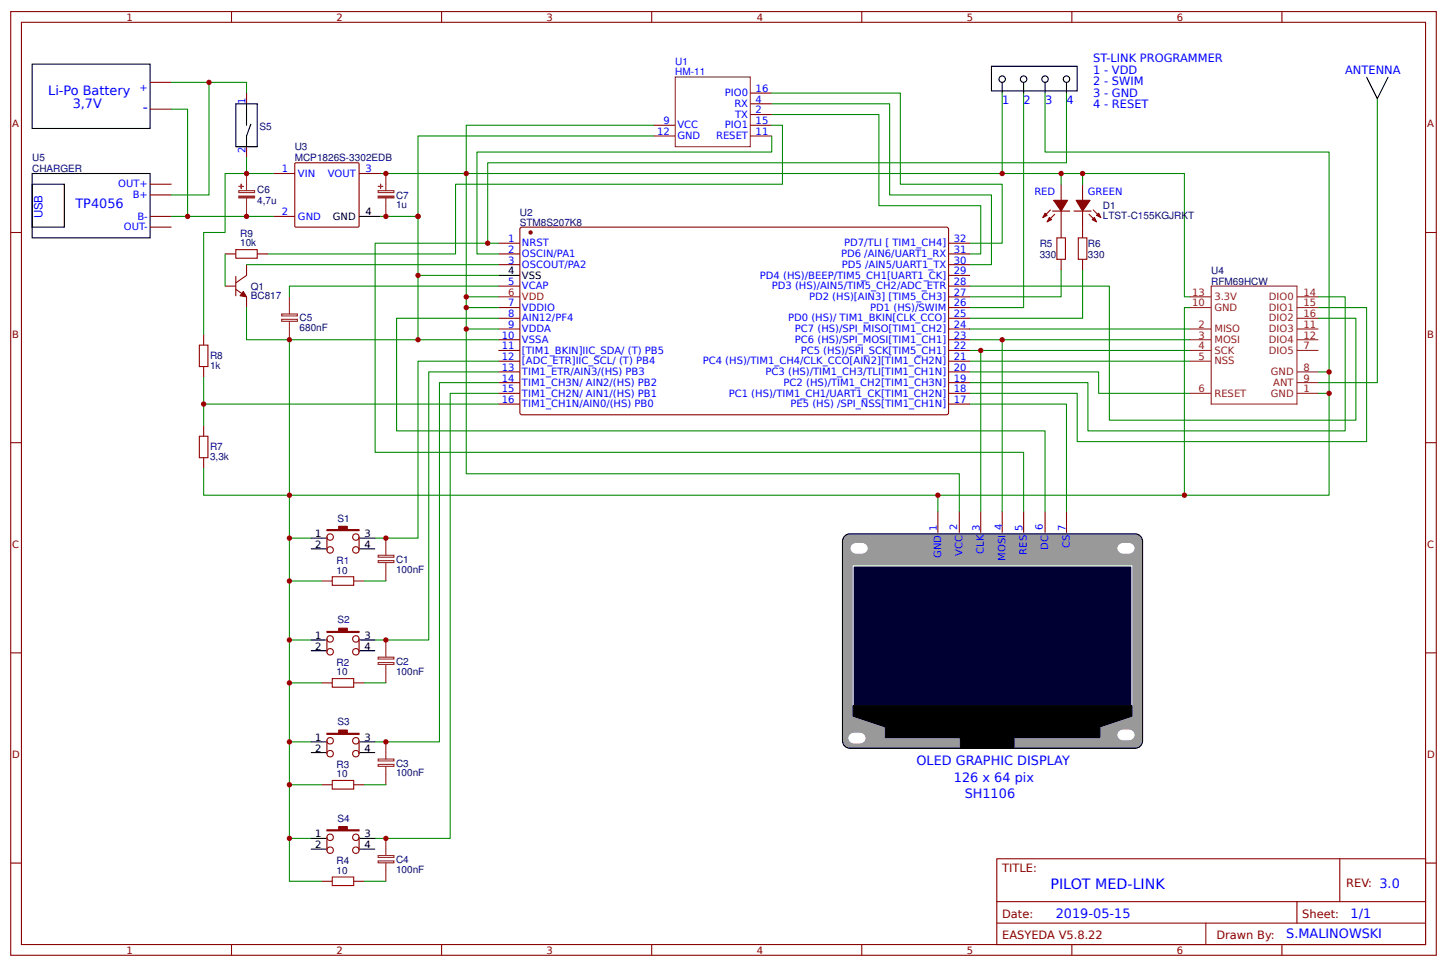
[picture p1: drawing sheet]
<svg xmlns="http://www.w3.org/2000/svg" width="357mm" height="238mm" viewBox="0 0 357 238" stroke-linecap="round" stroke-linejoin="round" font-family="sans-serif">
<g fill="none" stroke="#800" stroke-width=".26">
<path d="M2.6 2.9h351.9v232.8h-351.9zM5.3 5.5h346.6v227.5h-346.6zM57.1 2.9v2.6M109 2.9v2.6M160.9 2.9v2.6M212.7 2.9v2.6M264.6 2.9v2.6M316.4 2.9v2.6M2.6 57.4h2.7M128.6 56.1h105.3l.3 .5-.1 45.5-.5 .2h-105l-.3-.5v-45.2zM351.9 57.4h2.6M123 60h5.3"/>
<path d="M123 70.6h5.3M123 78.5h5.3M123 62.7h5.3M123 65.3h5.3M123 75.9h5.3M234.2 60h5.2M234.2 70.6h5.2M234.2 78.5h5.2M234.2 62.7h5.2M234.2 65.3h5.2M234.2 75.9h5.2M234.2 73.2h5.2"/>
<path d="M234.2 67.9h5.2M123 81.2h5.3M123 83.8h5.3M123 86.5h5.3M123 89.1h5.3M123 91.8h5.3M123 94.4h5.3M123 97h5.3M123 99.7h5.3M234.2 81.2h5.2M234.2 83.8h5.2M234.2 86.5h5.2"/>
<path d="M234.2 89.1h5.2M234.2 91.8h5.2M234.2 94.4h5.2M234.2 97h5.2M234.2 99.7h5.2M2.6 109.2h2.7M351.9 109.2h2.6M2.6 161.1h2.7M351.9 161.1h2.6M2.6 212.9h2.7M246.1 211.9h105.8v21.1h-105.8zM330.7 211.9v10.6"/>
<path d="M351.9 212.9h2.6M57.1 233v2.7M109 233v2.7M160.9 233v2.7M212.7 233v2.7M246.1 222.5h105.8M246.1 227.8h105.8M264.6 233v2.7M297.7 227.8v5.2M316.4 233v2.7M320.1 222.5v5.3"/>
</g>
<path d="M123 67.9h5.3" fill="none" stroke="#000" stroke-width=".26"/>
<path d="M123 73.2h5.3" fill="none" stroke="#f00" stroke-width=".26"/>
<circle cx="131" cy="57.4" r=".4" fill="#800" stroke="#800" stroke-width=".26"/>
<path d="M325.4 75.9h11.9v33.1h-71.4v-12h-26.5M325.4 73.2h6.7v33.1h-63.5v-11.9h-29.2M239.4 91.8h31.8v5.2h22.5M239.4 81.2h54.3M239.4 83.8h54.3M239.4 86.5h54.3M239.4 89.1h54.3" fill="none" stroke="#080" stroke-width=".26"/>
<path d="M208.5 132.3l.8-.5 .5-.1h70.4a1.85 1.85 0 0 1 1.8 1.9v49.2a1.85 1.85 0 0 1-1.8 1.8h-70.4a1.85 1.85 0 0 1-1.8-1.8v-49.2v-.5z" fill="#999" stroke="#000" stroke-width=".26"/>
<path d="M210.6 139.6h68.8v34.4h-68.8z" fill="#003" stroke="#fff" stroke-width=".26"/>
<path d="M210.6 174h68.8v2.7l-7.9 2.6v2.7h-53v-2.7l-7.9-2.6zM237.1 182h13.2v2.6h-13.2z" fill="#000" stroke="#000" stroke-width=".26"/>
<g fill="none" stroke="#800" stroke-width=".26">
<path d="M37 20.3h5.3M37 26.9h5.3M60.9 23v2.6M60.9 36.2v2.6M161.4 30.9h5.3M161.4 33.5h5.3M185.2 30.9h5.3M185.2 33.5h5.3M185.2 25.6h5.3M185.2 28.3h5.3M185.2 23h5.3M37 53.4h5.3"/>
<path d="M37 45.5h5.3M37 56h5.3M37 48.1h5.3M67.5 42.8h5.3M67.5 53.4h5.3M72.8 40.3l.2-.1h15.5l.1 .2v15.5l-.2 .1h-15.5l-.1-.2zM88.6 42.8h5.3M259.3 51.8l-1.9 1.9M259.8 52.1h4.3M260.3 52.9l-1.8 1.8M261.9 45.5v3.9M261.9 52.1v6.6"/>
<path d="M265.1 52.1h4.2M267.2 45.5v3.9M267.2 52.1v6.6M268.8 52.9l1.9 1.8M269.9 51.8l1.8 1.9M55.6 70.6h2.6M55.6 62.7h2.6M58.2 71.4l2.7 1.8v2.7M58.2 68.2v4.8M60.9 65.3v2.6l-2.7 1.9M63.5 62.7h2.6M261.9 64v2.6"/>
<path d="M267.2 64v2.6M50.3 82.5v2.6M50.3 90.4v2.7M50.3 105v2.6M50.3 112.9v2.7M80.7 132.5v3.2M88.6 132.5v3.2M231.5 126.2v5.2M236.8 126.2v5.2M242.1 126.2v5.2M247.4 126.2v5.2M252.7 126.2v5.2"/>
<path d="M258 126.2v5.2M263.3 126.2v5.2M79.4 143.4h2.6M80.7 157.6v3.2M87.3 143.4h2.7M88.6 157.6v3.2M79.4 168.5h2.6M87.3 168.5h2.7M79.4 193.6h2.6M80.7 182.8v3.1M87.3 193.6h2.7M88.6 182.8v3.1"/>
<path d="M79.4 217.4h2.6M80.7 206.6v3.2M87.3 217.4h2.7M88.6 206.6v3.2"/>
<circle cx="81.5" cy="132.5" r=".8"/>
<circle cx="81.5" cy="135.7" r=".8"/>
<circle cx="87.8" cy="135.7" r=".8"/>
<circle cx="87.8" cy="132.5" r=".8"/>
<circle cx="81.5" cy="157.6" r=".8"/>
<circle cx="87.8" cy="157.6" r=".8"/>
<circle cx="81.5" cy="160.8" r=".8"/>
<circle cx="87.8" cy="160.8" r=".8"/>
<circle cx="81.5" cy="182.8" r=".8"/>
<circle cx="81.5" cy="186" r=".8"/>
<circle cx="87.8" cy="182.8" r=".8"/>
<circle cx="87.8" cy="186" r=".8"/>
<circle cx="81.5" cy="206.6" r=".8"/>
<circle cx="81.5" cy="209.8" r=".8"/>
<circle cx="87.8" cy="206.6" r=".8"/>
<circle cx="87.8" cy="209.8" r=".8"/>
</g>
<g fill="#fff" stroke="#fff" stroke-width=".26">
<path d="M209.8 181.4a3.1 3.1 0 0 1 3.2-.2 1.18 1.18 0 0 1 .4 1.3 1.18 1.18 0 0 1-1.2 .8 2.35 2.35 0 0 1-2.4-.5 1.1 1.1 0 0 1 0-1.4z"/>
<path d="M210.3 134.6a3.1 3.1 0 0 1 3.2-.3 1.18 1.18 0 0 1 .5 1.4 1.18 1.18 0 0 1-1.3 .8 2.35 2.35 0 0 1-2.4-.5 1.1 1.1 0 0 1 0-1.4z"/>
<path d="M276.2 134.6a3.1 3.1 0 0 1 3.2-.3 1.18 1.18 0 0 1 .4 1.4 1.18 1.18 0 0 1-1.2 .8 2.35 2.35 0 0 1-2.4-.5 1.1 1.1 0 0 1 0-1.4z"/>
<path d="M276.2 180.6a3.1 3.1 0 0 1 3.2-.2 1.18 1.18 0 0 1 .4 1.3 1.18 1.18 0 0 1-1.2 .8 2.35 2.35 0 0 1-2.4-.5 1.1 1.1 0 0 1 0-1.4z"/>
</g>
<g fill="none" stroke="#080" stroke-width=".26">
<path d="M42.3 26.9h4v26.5M42.3 20.3h9.3M60.9 38.8v4h6.6M60.9 23v-2.7h-9.3v27.8h-9.3M161.4 30.9h-46.3v11.9h177.3v30.4h1.3M161.4 33.5h-58.2v19.9M190.5 28.3h26.5v22.4h25.1v12h-2.7M190.5 25.6h29.1v22.5h25.1v17.2h-5.3M190.5 23h31.7v22.5h25.2v14.5h-8M190.5 30.9h2.6v14.6h-80.7v17.2h-46.3M190.5 33.5v4h-72.8v25.2h5.3M247.4 23v19.8"/>
<path d="M252.7 23v52.9h-13.3M258 23v14.5h70.1v54.3M263.3 23v17.2h-142.9v19.8M340 24.3v70.1h-14.6M42.3 53.4h25.2M60.9 42.8h-5.3v14.6h-5.3v25.1M93.9 42.8h21.2v74.1h121.7v9.3M93.9 53.4h9.3v14.5M261.9 42.8v2.7M267.2 42.8v2.7M55.6 62.7v7.9M60.9 75.9v7.9h10.5"/>
<path d="M60.9 65.3h62.1M115.1 73.2h7.9M115.1 75.9h7.9M123 78.5h-25.1v27.8h160.1v19.9M123 60h-30.4v51.6h160.1v14.6M123 70.6h-51.6v2.6M123 67.9h-19.8v15.9h19.8M239.4 70.6h34.4v33.1h60.9v-25.2h-9.3M261.9 66.6v6.6h-22.5M267.2 66.6v11.9h-27.8M293.7 75.9h-1.3v46.3M50.3 99.7h72.7"/>
<path d="M50.3 93.1v11.9M103.2 83.8h-31.8v133.6h8M115.1 81.2h7.9M123 89.1h-19.8v43.7h-10.6M123 91.8h-17.2v66.1h-13.2M123 94.4h-14.5v88.6h-15.9M123 97h-11.9v109.9h-18.5M239.4 99.7h23.9v26.5M242.1 86.5v39.7M247.4 83.8v42.4M325.4 91.8h2.7v30.4h-96.6M325.4 97h2.7"/>
<path d="M50.3 115.6v6.6h181.2v4M71.4 132.8h5.3M71.4 143.4h8M71.4 157.9h5.3M90 143.4h5.2M71.4 168.5h8M90 168.5h5.2M71.4 183h5.3M71.4 193.6h8M90 193.6h5.2M71.4 206.9h5.3M90 217.4h5.2"/>
</g>
<path d="M260.9 58.7h2.1v5.3h-2.1zM266.2 58.7h2.1v5.3h-2.1zM58.2 61.6h5.3v2.1h-5.3zM49.2 85.1h2.1v5.3h-2.1zM49.2 107.6h2.1v5.3h-2.1zM82 142.3h5.3v2.1h-5.3zM82 167.4h5.3v2.1h-5.3zM82 192.6h5.3v2.1h-5.3zM82 216.4h5.3v2.1h-5.3z" fill="none" stroke="#a00000" stroke-width=".26"/>
<g fill="none" stroke="#8d2323" stroke-width=".26">
<path d="M58.9 47h3.9v.5h-3.9zM60.9 42.8v4.2M60.9 48.9v4.5M93.3 47h3.9v.5h-3.9zM95.2 42.8v4.2M95.2 48.9v4.5M69.5 78.8h3.9v.5h-3.9zM69.5 77.5h3.9v.4h-3.9zM71.4 73.2v4.3M71.4 79.3v4.5M293.7 73.2h5.3M293.7 75.9h5.3"/>
<path d="M299 70.6h21.1v29.1h-21.1zM320.1 73.2h5.3M320.1 75.9h5.3M320.1 78.5h5.3M293.7 97h5.3M293.7 81.2h5.3M293.7 83.8h5.3M293.7 86.5h5.3M293.7 89.1h5.3M320.1 97h5.3M320.1 81.2h5.3M320.1 83.8h5.3"/>
<path d="M320.1 86.5h5.3M320.1 94.4h5.3M320.1 91.8h5.3M93.3 138.3h3.9v.5h-3.9zM93.3 137h3.9v.5h-3.9zM95.2 132.8v4.2M95.2 138.9v4.5M95.2 157.9v4.2M93.3 163.5h3.9v.4h-3.9zM93.3 162.1h3.9v.5h-3.9zM95.2 164v4.5M93.3 188.6h3.9v.5h-3.9z"/>
<path d="M93.3 187.3h3.9v.4h-3.9zM95.2 183v4.3M95.2 189.1v4.5M93.3 212.4h3.9v.5h-3.9zM93.3 211.1h3.9v.5h-3.9zM95.2 206.9v4.2M95.2 212.9v4.5"/>
</g>
<g fill="none" stroke="#000" stroke-width=".26">
<path d="M7.9 15.8h29.1v15.9h-29.1zM244.7 16.4h21.2v6h-21.2zM337.3 19.1l2.7 5.2 2.6-5.2M58.2 25.6h5.3v10.6h-5.3zM60.9 25.6v5.3M61.9 30.6l-1 2.9v2.7M247.4 20.3v2.7M252.7 20.3v2.7M258 20.3v2.7M263.3 20.3v2.7M7.9 42.8h29.1v15.9h-29.1zM7.9 45.5h8v10.5h-8z"/>
<path d="M88.6 53.4h5.3M76.7 132.8h3.7M76.7 135.4h3.7M88.9 132.8h3.7M88.9 135.4h3.7M76.7 157.9h3.7M88.9 157.9h3.7M76.7 160.5h3.7M88.9 160.5h3.7M76.7 183h3.7M76.7 185.7h3.7M88.9 183h3.7"/>
<path d="M88.9 185.7h3.7M76.7 206.9h3.7M76.7 209.5h3.7M88.9 206.9h3.7M88.9 209.5h3.7"/>
<circle cx="247.4" cy="19.5" r=".79"/>
<circle cx="252.7" cy="19.5" r=".79"/>
<circle cx="258" cy="19.5" r=".79"/>
<circle cx="263.3" cy="19.5" r=".79"/>
</g>
<g fill="#8d2323" stroke="#8d2323" stroke-width=".26">
<path d="M58.9 48.4h3.9v.4h-3.9z"/>
<path d="M59 46h1.1z"/>
<path d="M59.5 45.5l.1 1z"/>
<path d="M93.3 48.4h3.9v.4h-3.9z"/>
<path d="M93.4 46h1.1z"/>
<path d="M93.9 45.5l.1 1z"/>
</g>
<path d="M166.7 19h18.5v17.2h-18.5z" fill="none" stroke="#633" stroke-width=".26"/>
<g fill="#800" stroke="#800" stroke-width=".26">
<path d="M60.1 71.9l.8 1.3-1.6-.2z"/>
<path d="M270.1 53.7l.6 1-1.1-.5z"/>
<path d="M271.2 52.6l.5 1.1-1-.6z"/>
<path d="M265.6 49.4h3.5l-1.9 2.7z"/>
<path d="M259 53.7l.6 .5-1.1 .5z"/>
<path d="M258 52.6l.5 .5-1.1 .6z"/>
<path d="M260.1 49.4h3.4l-1.6 2.7z"/>
<path d="M80.7 130.7h2.9v-.8h2.1v.8h2.9v.2h-7.9z"/>
<path d="M80.7 155.8h2.9v-.8h2.1v.8h2.9v.3h-7.9z"/>
<path d="M80.7 180.9h2.9v-.8h2.1v.8h2.9v.3h-7.9z"/>
<path d="M80.7 204.7h2.9v-.8h2.1v.8h2.9v.3h-7.9z"/>
</g>
<g fill="#c00">
<circle cx="46.3" cy="53.4" r=".66"/>
<circle cx="51.6" cy="20.3" r=".66"/>
<circle cx="60.9" cy="53.4" r=".66"/>
<circle cx="292.4" cy="122.2" r=".66"/>
<circle cx="247.4" cy="42.8" r=".66"/>
<circle cx="261.9" cy="42.8" r=".66"/>
<circle cx="103.2" cy="67.9" r=".66"/>
<circle cx="95.2" cy="42.8" r=".66"/>
<circle cx="95.2" cy="53.4" r=".66"/>
<circle cx="103.2" cy="53.4" r=".66"/>
<circle cx="115.1" cy="81.2" r=".66"/>
<circle cx="115.1" cy="75.9" r=".66"/>
<circle cx="115.1" cy="73.2" r=".66"/>
<circle cx="95.2" cy="206.9" r=".66"/>
<circle cx="103.2" cy="83.8" r=".66"/>
<circle cx="71.4" cy="157.9" r=".66"/>
<circle cx="247.4" cy="83.8" r=".66"/>
<circle cx="71.4" cy="132.8" r=".66"/>
<circle cx="71.4" cy="183" r=".66"/>
<circle cx="71.4" cy="122.2" r=".66"/>
<circle cx="95.2" cy="132.8" r=".66"/>
<circle cx="71.4" cy="143.4" r=".66"/>
<circle cx="71.4" cy="168.5" r=".66"/>
<circle cx="95.2" cy="157.9" r=".66"/>
<circle cx="71.4" cy="193.6" r=".66"/>
<circle cx="95.2" cy="183" r=".66"/>
<circle cx="71.4" cy="206.9" r=".66"/>
<circle cx="71.4" cy="83.8" r=".66"/>
<circle cx="50.3" cy="99.7" r=".66"/>
<circle cx="242.1" cy="86.5" r=".66"/>
<circle cx="231.5" cy="122.2" r=".66"/>
<circle cx="328.1" cy="97" r=".66"/>
<circle cx="115.1" cy="42.8" r=".66"/>
<circle cx="267.2" cy="42.8" r=".66"/>
<circle cx="328.1" cy="91.8" r=".66"/>
<circle cx="120.4" cy="60" r=".66"/>
<circle cx="60.9" cy="42.8" r=".66"/>
</g>
<g font-size="3.5" fill="#00f">
<text x="35.2" y="27.7">-</text>
<text x="259.3" y="219.4">PILOT MED-LINK</text>
</g>
<g font-size="3.2" fill="#00f">
<text x="11.9" y="23.6">Li-Po Battery</text>
<text x="18" y="26.7">3,7V</text>
<text x="18.6" y="51.3">TP4056</text>
<text x="226.2" y="188.9">OLED GRAPHIC DISPLAY</text>
<text x="235.5" y="192.8">126 x 64 pix</text>
<text x="238.1" y="196.8">SH1106</text>
<text x="260.6" y="226.4">2019-05-15</text>
<text x="333.4" y="226.4">1/1</text>
<text x="317.5" y="231.5">S.MALINOWSKI</text>
</g>
<g font-size="2.8" fill="#00f">
<text x="269.9" y="15.4">ST-LINK PROGRAMMER</text>
<text x="269.9" y="18.2">1 - VDD</text>
<text x="269.9" y="21">2 - SWIM</text>
<text x="269.9" y="23.8">3 - GND</text>
<text x="332.1" y="18.3">ANTENNA</text>
<text x="247.4" y="25.6">1</text>
<text x="252.7" y="25.6">2</text>
<text x="258" y="25.6">3</text>
<text x="263.3" y="25.6">4</text>
<text x="269.9" y="26.7">4 - RESET</text>
<text x="10.5" y="53.9" transform="rotate(-90 10.5 53.9)">USB</text>
</g>
<g font-size="2.8" fill="#800">
<text x="247.4" y="215.1">TITLE:</text>
<text x="332.3" y="218.8">REV: 3.0</text>
<text x="247.4" y="226.4">Date:</text>
<text x="321.5" y="226.4">Sheet:</text>
<text x="247.4" y="231.7">EASYEDA V5.8.22</text>
<text x="300.3" y="231.7">Drawn By:</text>
</g>
<g font-size="2.5" fill="#800">
<text x="31.2" y="5.1">1</text>
<text x="83.1" y="5.1">2</text>
<text x="134.9" y="5.1">3</text>
<text x="186.8" y="5.1">4</text>
<text x="238.7" y="5.1">5</text>
<text x="290.5" y="5.1">6</text>
<text x="3" y="31.4">A</text>
<text x="352.3" y="31.4">A</text>
<text x="3" y="83.3">B</text>
<text x="352.3" y="83.3">B</text>
<text x="3" y="135.1">C</text>
<text x="352.3" y="135.1">C</text>
<text x="3" y="187">D</text>
<text x="352.3" y="187">D</text>
<text x="31.2" y="235.3">1</text>
<text x="83.1" y="235.3">2</text>
<text x="134.9" y="235.3">3</text>
<text x="186.8" y="235.3">4</text>
<text x="238.7" y="235.3">5</text>
<text x="290.5" y="235.3">6</text>
</g>
<g font-size="2.5" fill="#00f">
<text x="166.7" y="15.9">U1</text>
<text x="34.4" y="22.4">+</text>
<text x="166.7" y="18.6">HM-11</text>
<text x="178.9" y="23.8">PIO0</text>
<text x="186.5" y="22.7">16</text>
<text x="60.6" y="25.6" transform="rotate(-90 60.6 25.6)">1</text>
<text x="181.3" y="26.4">RX</text>
<text x="181.5" y="29.1">TX</text>
<text x="186.5" y="25.3">4</text>
<text x="186.5" y="28">2</text>
<text x="162.2" y="33.3">12</text>
<text x="163.8" y="30.6">9</text>
<text x="167.2" y="31.7">VCC</text>
<text x="167.2" y="34.3">GND</text>
<text x="176.8" y="34.3">RESET</text>
<text x="178.9" y="31.7">PIO1</text>
<text x="186.5" y="33.3">11</text>
<text x="186.5" y="30.6">15</text>
<text x="60.6" y="37.8" transform="rotate(-90 60.6 37.8)">2</text>
<text x="29.2" y="46.2">OUT+</text>
<text x="69.6" y="42.5">1</text>
<text x="73.6" y="43.6">VIN</text>
<text x="80.9" y="43.6">VOUT</text>
<text x="90.2" y="42.5">3</text>
<text x="32.8" y="48.9">B+</text>
<text x="69.6" y="53.1">2</text>
<text x="255.3" y="48.1">RED</text>
<text x="268.5" y="48.1">GREEN</text>
<text x="30.6" y="56.8">OUT-</text>
<text x="33.9" y="54.2">B-</text>
<text x="73.6" y="54.2">GND</text>
<text x="125.4" y="59.7">1</text>
<text x="235.5" y="59.7">32</text>
<text x="125.4" y="62.4">2</text>
<text x="125.4" y="65">3</text>
<text x="128.9" y="60.8">NRST</text>
<text x="128.9" y="63.4">OSCIN/PA1</text>
<text x="207.6" y="63.4">PD6 /AIN6/UART1_RX</text>
<text x="208.4" y="60.8">PD7/TLI [ TIM1_CH4]</text>
<text x="235.5" y="65">30</text>
<text x="235.5" y="62.4">31</text>
<text x="125.4" y="70.3">5</text>
<text x="128.9" y="71.4">VCAP</text>
<text x="128.9" y="66.1">OSCOUT/PA2</text>
<text x="187.6" y="68.7">PD4 (HS)/BEEP/TIM5_CH1[UART1_CK]</text>
<text x="190.5" y="71.4">PD3 (HS)/AIN5/TIM5_CH2/ADC_ETR</text>
<text x="207.8" y="66.1">PD5 /AIN5/UART1_TX</text>
<text x="235.5" y="70.3">28</text>
<text x="235.5" y="67.7">29</text>
<text x="125.4" y="75.6">7</text>
<text x="128.9" y="76.7">VDDIO</text>
<text x="199.7" y="74">PD2 (HS)[AIN3] [TIM5_CH3]</text>
<text x="214.8" y="76.7">PD1 (HS)/SWIM</text>
<text x="235.5" y="75.6">26</text>
<text x="235.5" y="73">27</text>
<text x="123.9" y="83.6">10</text>
<text x="125.4" y="78.3">8</text>
<text x="125.4" y="80.9">9</text>
<text x="128.9" y="79.3">AIN12/PF4</text>
<text x="128.9" y="82">VDDA</text>
<text x="194.6" y="79.3">PD0 (HS)/ TIM1_BKIN[CLK_CCO]</text>
<text x="196.2" y="82">PC7 (HS)/SPI_MISO[TIM1_CH2]</text>
<text x="235.5" y="83.6">23</text>
<text x="235.5" y="80.9">24</text>
<text x="235.5" y="78.3">25</text>
<text x="123.9" y="86.2">11</text>
<text x="123.9" y="88.8">12</text>
<text x="128.9" y="84.6">VSSA</text>
<text x="128.9" y="87.3">[TIM1_BKIN]IIC_SDA/ (T) PB5</text>
<text x="128.9" y="89.9">[ADC_ETR]IIC_SCL/ (T) PB4</text>
<text x="173.5" y="89.9">PC4 (HS)/TIM1_CH4/CLK_CCO[AIN2][TIM1_CH2N]</text>
<text x="196.2" y="84.6">PC6 (HS)/SPI_MOSI[TIM1_CH1]</text>
<text x="197.7" y="87.3">PC5 (HS)/SPI_SCK[TIM5_CH1]</text>
<text x="235.5" y="88.8">21</text>
<text x="235.5" y="86.2">22</text>
<text x="123.9" y="91.5">13</text>
<text x="123.9" y="94.1">14</text>
<text x="128.9" y="92.6">TIM1_ETR/AIN3/(HS) PB3</text>
<text x="128.9" y="95.2">TIM1_CH3N/ AIN2/(HS) PB2</text>
<text x="189" y="92.6">PC3 (HS)/TIM1_CH3/TLI[TIM1_CH1N]</text>
<text x="193.4" y="95.2">PC2 (HS)/TIM1_CH2[TIM1_CH3N]</text>
<text x="235.5" y="94.1">19</text>
<text x="235.5" y="91.5">20</text>
<text x="123.9" y="96.8">15</text>
<text x="123.9" y="99.4">16</text>
<text x="128.9" y="97.8">TIM1_CH2N/ AIN1/(HS) PB1</text>
<text x="128.9" y="100.5">TIM1_CH1N/AIN0/(HS) PB0</text>
<text x="179.9" y="97.8">PC1 (HS)/TIM1_CH1/UART1_CK[TIM1_CH2N]</text>
<text x="195.1" y="100.5">PE5 (HS) /SPI_NSS[TIM1_CH1N]</text>
<text x="235.5" y="99.4">17</text>
<text x="235.5" y="96.8">18</text>
<text x="231.2" y="130.9" transform="rotate(-90 231.2 130.9)">1</text>
<text x="236.3" y="130.7" transform="rotate(-90 236.3 130.7)">2</text>
<text x="241.8" y="130.9" transform="rotate(-90 241.8 130.9)">3</text>
<text x="247.4" y="130.7" transform="rotate(-90 247.4 130.7)">4</text>
<text x="252.4" y="130.9" transform="rotate(-90 252.4 130.9)">5</text>
<text x="257.4" y="130.7" transform="rotate(-90 257.4 130.7)">6</text>
<text x="263" y="130.9" transform="rotate(-90 263 130.9)">7</text>
<text x="232.3" y="137.6" transform="rotate(-90 232.3 137.6)">GND</text>
<text x="237.6" y="137.1" transform="rotate(-90 237.6 137.1)">VCC</text>
<text x="242.9" y="136.7" transform="rotate(-90 242.9 136.7)">CLK</text>
<text x="253.5" y="136.8" transform="rotate(-90 253.5 136.8)">RES</text>
<text x="258.8" y="135.6" transform="rotate(-90 258.8 135.6)">DC</text>
<text x="264.1" y="135.3" transform="rotate(-90 264.1 135.3)">CS</text>
<text x="248.2" y="138.3" transform="rotate(-90 248.2 138.3)">MOSI</text>
</g>
<g font-size="2.5" fill="#000080">
<text x="64" y="32">S5</text>
<text x="7.9" y="39.8">U5</text>
<text x="72.8" y="39.8">MCP1826S-3302EDB</text>
<text x="72.8" y="37.1">U3</text>
<text x="7.9" y="42.4">CHARGER</text>
<text x="63.5" y="47.7">C6</text>
<text x="63.5" y="50.4">4,7u</text>
<text x="97.8" y="51.3">1u</text>
<text x="97.8" y="49">C7</text>
<text x="128.3" y="53.3">U2</text>
<text x="272.3" y="54">LTST-C155KGJRKT</text>
<text x="272.3" y="51.6">D1</text>
<text x="59.3" y="58.4">R9</text>
<text x="128.3" y="55.6">STM8S207K8</text>
<text x="59.3" y="60.8">10k</text>
<text x="256.6" y="63.6">330</text>
<text x="256.6" y="60.9">R5</text>
<text x="268.6" y="63.6">330</text>
<text x="268.6" y="60.9">R6</text>
<text x="61.9" y="71.5">Q1</text>
<text x="299" y="70.2">RFM69HCW</text>
<text x="299" y="67.6">U4</text>
<text x="61.9" y="73.8">BC817</text>
<text x="74" y="81.7">680nF</text>
<text x="74" y="79.3">C5</text>
<text x="51.9" y="88.6">R8</text>
<text x="51.9" y="91">1k</text>
<text x="51.9" y="113.5">3,3k</text>
<text x="51.9" y="111.1">R7</text>
<text x="83.3" y="128.7">S1</text>
<text x="83.1" y="141.5">10</text>
<text x="83.1" y="139.1">R1</text>
<text x="97.8" y="141.3">100nF</text>
<text x="97.8" y="138.9">C1</text>
<text x="83.3" y="153.8">S2</text>
<text x="83.1" y="166.6">10</text>
<text x="83.1" y="164.3">R2</text>
<text x="97.8" y="166.4">100nF</text>
<text x="97.8" y="164.1">C2</text>
<text x="83.3" y="178.9">S3</text>
<text x="83.1" y="191.8">10</text>
<text x="83.1" y="189.4">R3</text>
<text x="97.8" y="191.6">100nF</text>
<text x="97.8" y="189.2">C3</text>
<text x="83.3" y="202.8">S4</text>
<text x="83.1" y="215.6">10</text>
<text x="83.1" y="213.2">R4</text>
<text x="97.8" y="215.4">100nF</text>
<text x="97.8" y="213">C4</text>
</g>
<g font-size="2.5">
<text x="90.2" y="53.1">4</text>
<text x="82.2" y="54.2">GND</text>
<text x="125.4" y="67.7">4</text>
<text x="128.9" y="68.7">VSS</text>
<text x="77.8" y="132.5">1</text>
<text x="77.8" y="135.1">2</text>
<text x="90" y="132.5">3</text>
<text x="90" y="135.1">4</text>
<text x="77.8" y="157.6">1</text>
<text x="77.8" y="160.3">2</text>
<text x="90" y="157.6">3</text>
<text x="90" y="160.3">4</text>
<text x="77.8" y="182.8">1</text>
<text x="77.8" y="185.4">2</text>
<text x="90" y="182.8">3</text>
<text x="90" y="185.4">4</text>
<text x="77.8" y="206.6">1</text>
<text x="77.8" y="209.2">2</text>
<text x="90" y="206.6">3</text>
<text x="90" y="209.2">4</text>
</g>
<g font-size="2.5" fill="#f00">
<text x="125.4" y="73">6</text>
<text x="128.9" y="74">VDD</text>
</g>
<g font-size="2.5" fill="#8d2323">
<text x="294.2" y="73">13</text>
<text x="294.2" y="75.6">10</text>
<text x="299.8" y="74">3.3V</text>
<text x="299.8" y="76.7">GND</text>
<text x="313.2" y="74">DIO0</text>
<text x="313.2" y="76.7">DIO1</text>
<text x="321.7" y="73">14</text>
<text x="321.7" y="75.6">15</text>
<text x="295.8" y="80.9">2</text>
<text x="295.8" y="83.6">3</text>
<text x="299.8" y="82">MISO</text>
<text x="313.2" y="79.3">DIO2</text>
<text x="313.2" y="82">DIO3</text>
<text x="321.7" y="78.3">16</text>
<text x="321.7" y="80.9">11</text>
<text x="321.7" y="83.6">12</text>
<text x="295.8" y="86.2">4</text>
<text x="295.8" y="88.8">5</text>
<text x="299.8" y="87.3">SCK</text>
<text x="299.8" y="84.6">MOSI</text>
<text x="299.8" y="89.9">NSS</text>
<text x="313.2" y="84.6">DIO4</text>
<text x="313.2" y="87.3">DIO5</text>
<text x="321.7" y="86.2">7</text>
<text x="313.7" y="92.6">GND</text>
<text x="314.3" y="95.2">ANT</text>
<text x="321.7" y="94.1">9</text>
<text x="321.7" y="91.5">8</text>
<text x="295.8" y="96.8">6</text>
<text x="299.8" y="97.8">RESET</text>
<text x="313.7" y="97.8">GND</text>
<text x="321.7" y="96.8">1</text>
</g>
</svg>
